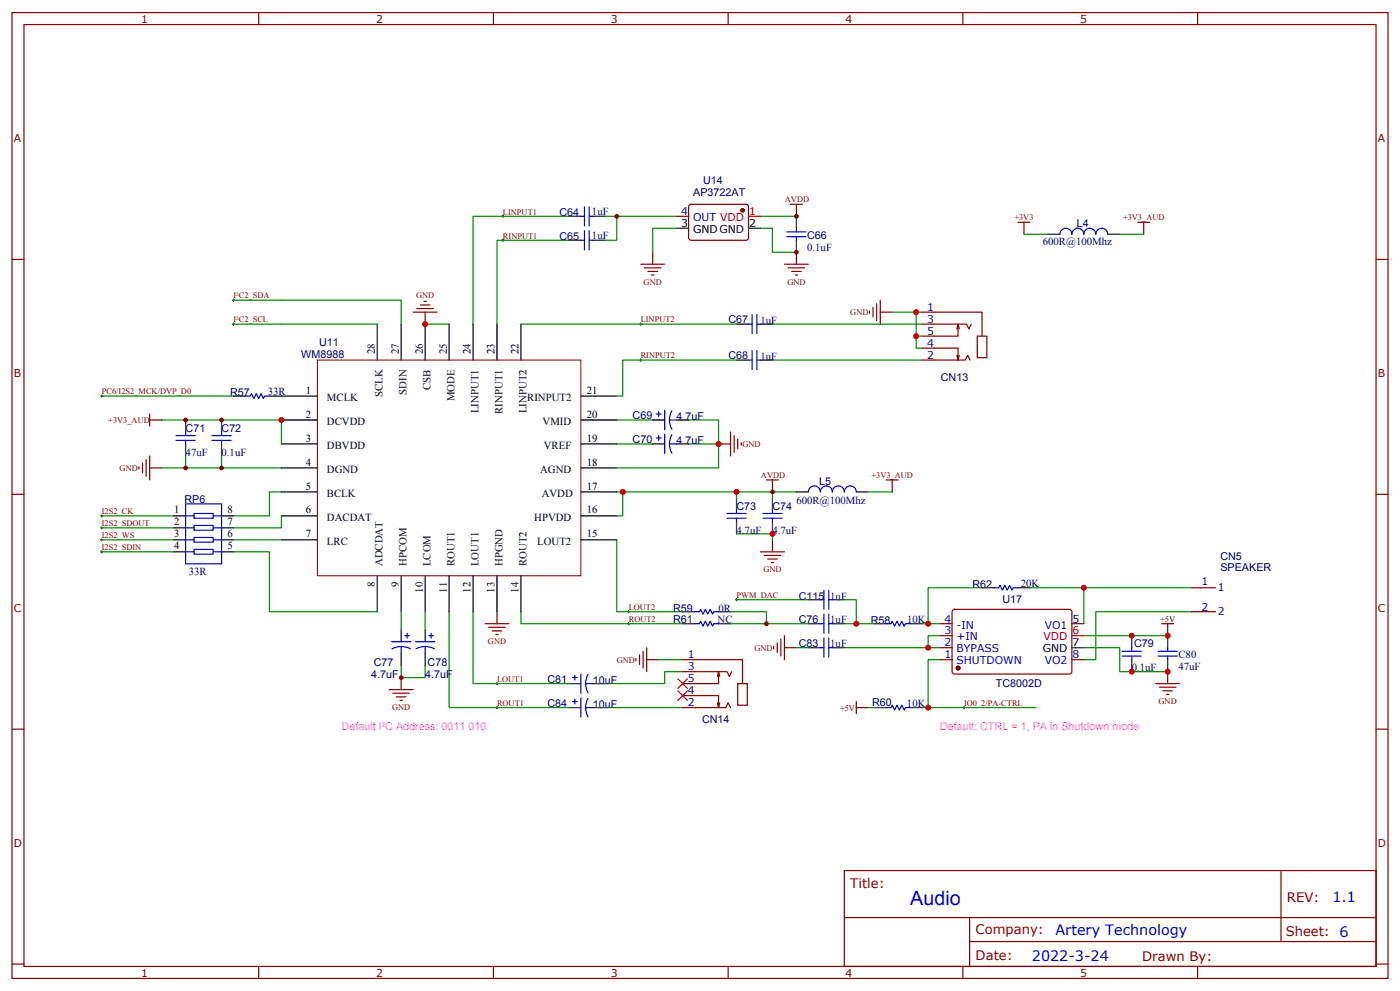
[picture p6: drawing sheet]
<svg xmlns="http://www.w3.org/2000/svg" width="412mm" height="292mm" viewBox="0 0 412 292" stroke-linecap="round" stroke-linejoin="round" font-family="sans-serif">
<g fill="none" stroke="#800000" stroke-width=".35">
<path d="M188.7 77.8h7.1M189.8 78.8h4.9M190.9 79.9h2.8M192.3 74.3v3.5M231.1 77.8h7M232.1 78.8h5M232.8 60.1h3.6M233.2 79.9h2.8M234.6 60.1v3.6M234.6 74.3v3.5M299.9 65.4h3.5M301.6 65.4v3.6"/>
<path d="M335.1 65.4h3.6M336.9 65.4v3.6M121.7 91.9h7.1M122.8 90.8h4.9M123.8 89.8h2.8M124.9 88.7h.7M125.2 91.9v3.5M191.9 81h.7M234.2 81h.7M256.1 91.5v.8M257.2 90.5v2.8M258.2 89.4v5"/>
<path d="M259.3 91.9h3.5M259.3 88.4v7M40.9 137.4v.7M42 136.3v2.9M43 135.3v4.9M44.1 137.8h3.5M44.1 123.6h3.5M44.1 121.9v3.5M44.1 134.2v7.1M211.7 130.7h3.5M215.2 127.2v7M216.3 128.2v5"/>
<path d="M217.3 129.3v2.8M218.4 130.4v.7M225.8 141.3h3.5M227.5 141.3v3.5M227.5 158.9v3.6M261.1 141.3h3.5M262.8 141.3v3.5M224 162.5h7.1M225.1 163.5h4.9M226.1 164.6h2.9M227.2 165.6h.7M118.2 199.5v3.5"/>
<path d="M142.9 183.6h7M143.9 184.7h5M145 185.7h2.8M146 186.8h.8M146.4 180.1v3.5M187.3 193.9v.7M188.4 192.8v2.8M189.4 191.7v5M190.5 190.7v7M190.5 194.2h3.5M227.9 190.3v.7M229 189.3v2.8"/>
<path d="M230 188.2v4.9M231.1 190.7h3.5M231.1 187.1v7.1M342.2 183.6h3.5M344 183.6v3.5M344 197.7v3.6M114.7 203h7M115.7 204.1h4.9M116.8 205.1h2.8M117.8 206.2h.7M252.2 208.3h3.6M252.2 206.6v3.5"/>
<path d="M340.4 201.3h7.1M341.5 202.3h4.9M342.5 203.4h2.9M343.6 204.4h.7"/>
</g>
<g fill="none" stroke="#000" stroke-width=".29">
<path d="M147.8 63.7h.7M147.8 70.7h.7M148.2 63.3v.7M148.2 70.4v.7M68.4 88.4h.7M68.4 95.4h.7M68.8 88v.7M68.8 95.1v.7M188.4 95.4h.7M188.7 95.1v.7M29.6 116.6h.7M30 116.2v.7"/>
<path d="M188.4 106h.7M188.7 105.7v.7M29.6 155.4h.7M29.6 158.9h.7M29.6 151.9h.7M30 151.5v.7M30 155v.8M30 158.6v.7M29.6 162.5h.7M30 162.1v.7M185.2 179.7v.7M216.6 176.6h.7"/>
<path d="M217 176.2v.7M184.9 180.1h.7M184.9 183.6h.7M185.2 183.3v.7M146 201.3h.8M146 208.3h.8M146.4 200.9v.7M146.4 208v.7M283.6 208.3h.7M284 208v.7"/>
</g>
<g fill="none" stroke="#008700" stroke-width=".35">
<path d="M167.6 63.7h-28.3v31.7M167.6 70.7h-21.2v24.7M178.2 63.7h21.1M181.7 63.7v7h-3.5M199.3 67.2h-7v7.1M224 67.2h3.5v7.1h7.1M224 63.7h10.6M301.6 69h7.1M329.8 69h7.1M68.8 88.4h49.4v7M68.8 95.4h42.3M125.2 95.4h7.1"/>
<path d="M153.5 95.4h63.5M227.5 95.4h44.1M262.8 91.9h8.8M269.9 91.9v7.1h1.7M269.9 99v3.5h1.7M30 116.6h38.8M217 106h-33.6v10.6h-1.7M227.5 106h44.1M47.6 123.6h35.3v7.1M47.6 137.8h35.3M54.7 134.2v3.6M65.3 134.2v3.6"/>
<path d="M181.7 130.7h10.6M181.7 123.6h10.6M202.8 123.6h8.9v7.1h-8.9M211.7 130.7v7.1h-30M30 155.4h21.2M30 158.9h21.2M30 151.9h21.2M68.8 158.9h14.1M82.9 151.9v3.5h-14.1M82.9 144.8h-3.5v7.1h-10.6M181.7 158.9v21.2h19.4M181.7 144.8h45.8"/>
<path d="M183.4 144.8v7.1h-1.7M217 157.2h10.5v1.7M217 144.8v1.8M227.5 144.8h7.1M227.5 144.8v1.8M255.8 144.8h7M30 162.5h21.2M68.8 162.5h10.6v17.6h31.7M217 176.6h21.1M248.7 176.6h3.5v7h-3.5M289.3 173h-15.9v10.6h3.5M303.4 173h15.9v10.6"/>
<path d="M319.3 173h31.7M118.2 196v3.5h7v-3.5M118.2 180.1v5.3M125.2 180.1v5.3M132.3 180.1v28.2h35.3M139.3 180.1v21.2h28.3M153.5 180.1v3.5h47.6M194 194.2h7.1M201.1 197.7h-5.3v3.6h-17.6M215.2 180.1h10.6v3.5M215.2 183.6h22.9M234.6 190.7h3.5"/>
<path d="M248.7 190.7h28.2M252.2 183.6h5.3M271.6 183.6h1.8M276.9 187.1h-3.5v3.6M276.9 194.2h-3.5v14.1M319.3 190.7h10.5v7h14.2M319.3 187.1h24.7M351 180.1h-28.2v14.1h-3.5M178.2 208.3h22.9M255.8 208.3h1.7M271.6 208.3h33.6"/>
</g>
<g fill="none" stroke="#000" stroke-width=".35">
<path d="M167.6 63.7h3.5M167.6 70.7h3.5M174.6 63.7h3.6M174.6 70.7h3.6M199.3 67.2h3.5M220.5 67.2h3.5M234.6 63.7v3.5M234.6 70.7v3.6M308.7 69h3.5M326.3 69h3.5M111.1 95.4v10.6M118.2 95.4v10.6"/>
<path d="M125.2 95.4v10.6M132.3 95.4v10.6M139.3 95.4v10.6M146.4 95.4v10.6M153.5 95.4v10.6M217 95.4h3.5M224 95.4h3.5M68.8 116.6h3.5M79.4 116.6h14.1M171.1 116.6h10.6M217 106h3.5M224 106h3.5"/>
<path d="M54.7 123.6v3.6M54.7 130.7v3.5M65.3 123.6v3.6M65.3 130.7v3.5M82.9 123.6h10.6M82.9 130.7h10.6M82.9 137.8h10.6M171.1 123.6h10.6M171.1 130.7h10.6M171.1 137.8h10.6M192.3 123.6h3.5M192.3 130.7h3.5"/>
<path d="M199.3 123.6h3.5M199.3 130.7h3.5M51.2 151.9h3.5M51.2 155.4h3.5M51.2 158.9h3.5M65.3 151.9h3.5M65.3 155.4h3.5M65.3 158.9h3.5M82.9 144.8h10.6M82.9 151.9h10.6M82.9 158.9h10.6M171.1 144.8h10.6"/>
<path d="M171.1 151.9h10.6M171.1 158.9h10.6M217 146.6v3.5M217 153.6v3.6M227.5 146.6v3.5M227.5 153.6v3.6M234.6 144.8h3.5M252.2 144.8h3.6M51.2 162.5h3.5M65.3 162.5h3.5M111.1 169.5v10.6M118.2 169.5v10.6"/>
<path d="M125.2 169.5v10.6M132.3 169.5v10.6M139.3 169.5v10.6M146.4 169.5v10.6M153.5 169.5v10.6M238.1 176.6h3.6M245.2 176.6h3.5M289.3 173h3.5M299.9 173h3.5M118.2 185.4v3.5M118.2 192.4v3.6M125.2 185.4v3.5"/>
<path d="M125.2 192.4v3.6M201.1 183.6h3.5M201.1 180.1h3.5M211.7 183.6h3.5M211.7 180.1h3.5M238.1 190.7h3.6M238.1 183.6h3.6M245.2 190.7h3.5M245.2 183.6h3.5M257.5 183.6h3.6M268.1 183.6h3.5M315.7 190.7h3.6"/>
<path d="M333.4 187.1v3.6M333.4 194.2v3.5M344 187.1v3.6M344 194.2v3.5M167.6 201.3h3.5M167.6 208.3h3.5M174.6 201.3h3.6M174.6 208.3h3.6M257.5 208.3h3.6M268.1 208.3h3.5"/>
</g>
<g fill="none" stroke="#00f" stroke-width=".35">
<path d="M171.1 63.7h1.1M171.1 70.7h1.1M172.2 60.9v5.6M172.2 67.9v5.7M173.6 63.7h1M173.6 70.7h1M173.6 60.9v5.6M173.6 67.9v5.7M231.8 69.7h5.6M231.8 68.3h5.6M234.6 67.2v1.1M234.6 69.7v1"/>
<path d="M312.2 69a1.76 1.76 0 0 1 1.8-1.8 1.76 1.76 0 0 1 1.7 1.8 1.76 1.76 0 0 1 1.8-1.8 1.76 1.76 0 0 1 1.8 1.8 1.76 1.76 0 0 1 1.7-1.8 1.76 1.76 0 0 1 1.8 1.8 1.76 1.76 0 0 1 1.8-1.8 1.76 1.76 0 0 1 1.7 1.8M220.5 95.4h1M221.5 92.6v5.6M223 95.4h1M223 92.6v5.6M72.3 116.6h1.4l.4-.7 .7 1.4 .7-1.4 .7 1.4 .7-1.4 .7 1.4 .4-.7h1.4M220.5 106h1M221.5 103.2v5.6M223 106h1M223 103.2v5.6M51.9 128.2h5.6M51.9 129.6h5.6"/>
<path d="M54.7 127.2v1M54.7 129.6v1.1M62.4 128.2h5.7M62.4 129.6h5.7M65.3 127.2v1M65.3 129.6v1.1M193.3 121.9h1.4M193.3 128.9h1.4M194 121.2v1.4M194 128.2v1.4M195.8 120.8v5.7M195.8 127.9v5.6"/>
<path d="M197.2 123.6l.2 1.5 .5 1.3M197.2 130.7l.2 1.4 .5 1.3M197.2 123.6h2.1M197.2 130.7h2.1M197.9 120.9l-.5 1.3-.2 1.4M197.9 128l-.5 1.3-.2 1.4M54.7 148.3h10.6v17.7h-10.6zM54.7 151.9h2.4M54.7 155.4h2.4M54.7 158.9h2.4M57.1 151.2h5.7v1.4h-5.7zM57.1 154.7h5.7v1.4h-5.7z"/>
<path d="M57.1 158.2h5.7v1.4h-5.7zM62.8 151.9h2.5M62.8 155.4h2.5M62.8 158.9h2.5M214.1 152.6h5.7M214.1 151.2h5.7M217 150.1v1.1M217 152.6v1M224.7 152.6h5.7M224.7 151.2h5.7M227.5 150.1v1.1M227.5 152.6v1"/>
<path d="M238.1 144.8a1.76 1.76 0 0 1 1.8-1.7 1.76 1.76 0 0 1 1.8 1.7 1.76 1.76 0 0 1 1.7-1.7 1.76 1.76 0 0 1 1.8 1.7 1.76 1.76 0 0 1 1.7-1.7 1.76 1.76 0 0 1 1.8 1.7 1.76 1.76 0 0 1 1.8-1.7 1.76 1.76 0 0 1 1.7 1.7M54.7 162.5h2.4M57.1 161.7h5.7v1.5h-5.7zM62.8 162.5h2.5M241.7 176.6h1M242.7 173.7v5.7M244.1 173.7v5.7M244.1 176.6h1.1M292.8 173h1.4l.4-.7 .7 1.4 .7-1.4 .7 1.4 .7-1.4 .7 1.4 .3-.7h1.5M115.4 188.9h5.6M118.2 190.3l1.4 .2 1.3 .5M118.2 190.3l-1.4 .2-1.4 .5"/>
<path d="M118.2 190.3v2.1M119.2 187.1h1.4M119.9 186.4v1.5M122.4 188.9h5.7M125.2 190.3l1.4 .2 1.4 .5M125.2 190.3l-1.4 .2-1.3 .5M125.2 190.3v2.1M126.3 187.1h1.4M127 186.4v1.5M168.6 199.5h1.4M169.3 198.8v1.4M171.1 198.4v5.7"/>
<path d="M173.2 198.5l-.5 1.3-.2 1.5M204.6 180.1h1.4l.4-.7 .7 1.4 .7-1.4 .7 1.4 .7-1.4 .7 1.4 .4-.7h1.4M204.6 183.6h1.4l.4-.7 .7 1.4 .7-1.4 .7 1.4 .7-1.4 .7 1.4 .4-.7h1.4M241.7 190.7h1M241.7 183.6h1M242.7 180.8v5.6M242.7 187.9v5.6M244.1 180.8v5.6M244.1 187.9v5.6M244.1 190.7h1.1M244.1 183.6h1.1M261.1 183.6h1.4l.3-.7 .7 1.4 .7-1.4 .7 1.4 .7-1.4 .7 1.4 .4-.7h1.4"/>
<path d="M330.6 193.1h5.6M330.6 191.7h5.6M333.4 190.7v1M333.4 193.1v1.1M341.1 193.1h5.7M341.1 191.7h5.7M344 190.7v1M344 193.1v1.1M168.6 206.6h1.4M169.3 205.8v1.5M171.1 205.5v5.6M172.5 201.3l.2 1.4 .5 1.3"/>
<path d="M172.5 208.3l.2 1.4 .5 1.4M172.5 201.3h2.1M172.5 208.3h2.1M173.2 205.6l-.5 1.3-.2 1.4M261.1 208.3h1.4l.3-.7 .7 1.4 .7-1.4 .7 1.4 .7-1.4 .7 1.4 .4-.7h1.4"/>
</g>
<g fill="none" stroke="#870000" stroke-width=".35">
<path d="M3.5 3.7h405.4v284.3h-405.4zM7.1 7.2h398.2v277.3h-398.2zM76.2 3.7v3.5M145.3 3.7v3.5M214.5 3.7v3.5M283.6 3.7v3.5M352.8 3.7v3.5M3.5 76.4h3.6M199.3 63.7h3.5M203.1 60.4l.5-.3 16.5 .1 .4 .7-.1 9.4-.6 .4h-16.5l-.5-.7v-9.1zM405.3 76.4h3.6M271.6 95.4h13.1l.7 1.4 .7-1.4"/>
<path d="M271.6 91.9h17.7v7.1M281.9 96.8l.3-1.4v3.6h-10.6M282.2 95.4l.4 1.4M287.9 99h2.8v6.3h-2.8zM271.6 102.5h10.6v3.5l-.3-1.4M271.6 106h12.7l.7-1.4 .7 1.4M282.6 104.6l-.4 1.4M3.5 145.5h3.6M405.3 145.5h3.6M280.7 179.6l.5-.2h34.1l.4 .7v17.9l-.7 .4h-34.1l-.4-.7v-17.6zM351 173h7.1M201.1 197.7h13l.7 1.4 .7-1.4"/>
<path d="M201.1 194.2h17.6v7.1M211.3 199.1l.4-1.4v3.6h-10.6M211.7 197.7l.3 1.4M276.9 194.2h3.6M276.9 190.7h3.6M276.9 187.1h3.6M276.9 183.6h3.6M315.7 194.2h3.6M315.7 183.6h3.6M351 180.1h7.1M3.5 214.7h3.6M201.1 204.8h10.6v3.5l-.4-1.4"/>
<path d="M201.1 208.3h12.7l.7-1.4 .7 1.4M212 206.9l-.3 1.4M217.3 201.3h2.8v6.3h-2.8zM405.3 214.7h3.6M248.7 256.3h156.6v28.2h-156.6zM377.3 256.3v20.9M248.7 270.1h156.5M285.6 277.2h119.6M285.6 270.1v14.2M3.5 283.8h3.6M76.2 284.5v3.5M145.3 284.5v3.5"/>
<path d="M214.5 284.5v3.5M283.6 284.5v3.5M352.8 284.5v3.5M405.3 283.8h3.6"/>
</g>
<g fill="#870000" stroke="#870000" stroke-width=".35">
<circle cx="282.2" cy="196.7" r=".53"/>
<circle cx="218.7" cy="61.9" r=".53"/>
</g>
<path d="M220.5 63.7h3.5M199.7 199.8l2.8 2.9M202.5 199.8l-2.8 2.9M315.7 187.1h3.6M199.7 203.4l2.8 2.8M202.5 203.4l-2.8 2.8" fill="none" stroke="#f00" stroke-width=".35"/>
<path d="M93.5 106h77.6v63.5h-77.6z" fill="none" stroke="#800000" stroke-width=".29"/>
<g fill="#800000">
<circle cx="54.7" cy="137.8" r=".71"/>
<circle cx="54.7" cy="123.6" r=".71"/>
<circle cx="65.3" cy="137.8" r=".71"/>
<circle cx="65.3" cy="123.6" r=".71"/>
<circle cx="118.2" cy="199.5" r=".71"/>
<circle cx="181.7" cy="63.7" r=".71"/>
<circle cx="227.5" cy="144.8" r=".71"/>
<circle cx="225.8" cy="183.6" r=".71"/>
<circle cx="234.6" cy="63.7" r=".71"/>
</g>
<g fill="#c00">
<circle cx="269.9" cy="91.9" r=".88"/>
<circle cx="269.9" cy="99" r=".88"/>
<circle cx="273.4" cy="190.7" r=".88"/>
<circle cx="227.5" cy="157.2" r=".88"/>
<circle cx="217" cy="144.8" r=".88"/>
<circle cx="82.9" cy="123.6" r=".88"/>
<circle cx="125.2" cy="95.4" r=".88"/>
</g>
<circle cx="234.6" cy="74.3" r=".71" fill="#800000"/>
<g fill="#c00">
<circle cx="211.7" cy="130.7" r=".88"/>
<circle cx="183.4" cy="144.8" r=".88"/>
<circle cx="333.4" cy="187.1" r=".88"/>
<circle cx="333.4" cy="197.7" r=".88"/>
<circle cx="273.4" cy="183.6" r=".88"/>
<circle cx="252.2" cy="183.6" r=".88"/>
<circle cx="273.4" cy="208.3" r=".88"/>
<circle cx="344" cy="187.1" r=".88"/>
<circle cx="344" cy="197.7" r=".88"/>
<circle cx="319.3" cy="173" r=".88"/>
</g>
<text font-size="5.8" fill="#00f" x="268.1" y="266.5">Audio</text>
<g font-size="4.2" fill="#00f">
<text x="392.5" y="265.6">1.1</text>
<text x="310.9" y="275.1">Artery Technology</text>
<text x="304" y="282.9">2022-3-24</text>
</g>
<g font-size="3.9" fill="#800">
<text x="250.5" y="261.3">Title:</text>
<text x="379.1" y="265.6">REV:</text>
<text x="287.4" y="275.1">Company:</text>
<text x="378.7" y="275.7">Sheet: 6</text>
<text x="287.4" y="282.8">Date:</text>
<text x="336.4" y="282.8">Drawn By:</text>
</g>
<g font-size="3.2" fill="#800">
<text x="41.6" y="6.7">1</text>
<text x="110.8" y="6.7">2</text>
<text x="179.9" y="6.7">3</text>
<text x="249.1" y="6.7">4</text>
<text x="318.2" y="6.7">5</text>
<text x="4.1" y="41.8">A</text>
<text x="405.9" y="41.8">A</text>
<text x="4.1" y="110.9">B</text>
<text x="405.9" y="110.9">B</text>
<text x="4.1" y="180.1">C</text>
<text x="405.9" y="180.1">C</text>
<text x="4.1" y="249.2">D</text>
<text x="405.9" y="249.2">D</text>
<text x="41.6" y="287.5">1</text>
<text x="110.8" y="287.5">2</text>
<text x="179.9" y="287.5">3</text>
<text x="249.1" y="287.5">4</text>
<text x="318.2" y="287.5">5</text>
</g>
<g font-size="3.2" fill="#000080">
<text x="204.2" y="57.8">AP3722AT</text>
<text x="207.1" y="54.3">U14</text>
<text x="164.8" y="63.6">C64</text>
<text x="174.4" y="63.4">1uF</text>
<text x="164.8" y="70.7">C65</text>
<text x="174.4" y="70.4">1uF</text>
<text x="237.8" y="70.4">C66</text>
<text x="317.2" y="66.9">L4</text>
<text x="237.8" y="73.9">0.1uF</text>
<text x="307.2" y="72.2">600R@100Mhz</text>
<text x="214.6" y="95.1">C67</text>
<text x="224" y="95.4">1uF</text>
<text x="94" y="101.9">U11</text>
<text x="88.8" y="105.4">WM8988</text>
<text x="214.6" y="105.7">C68</text>
<text x="224" y="106">1uF</text>
<text x="277.2" y="112.2">CN13</text>
<text x="67.8" y="116.6">R57</text>
<text x="78.9" y="116.2">33R</text>
<text x="186.4" y="123.3">C69</text>
<text x="199.3" y="123.6">4.7uF</text>
<text x="54.7" y="127.2">C71</text>
<text x="65.3" y="127.2">C72</text>
<text x="186.4" y="130.4">C70</text>
<text x="199.3" y="130.7">4.7uF</text>
<text x="54.7" y="134.2">47uF</text>
<text x="65.3" y="134.2">0.1uF</text>
<text x="241.3" y="142.7">L5</text>
<text x="54.3" y="148">RP6</text>
<text x="234.6" y="148.3">600R@100Mhz</text>
<text x="217" y="150.1">C73</text>
<text x="227.5" y="150.1">C74</text>
<text x="217" y="157.2">4.7uF</text>
<text x="227.5" y="157.2">4.7uF</text>
<text x="359.5" y="164.9">CN5</text>
<text x="55.6" y="169.4">33R</text>
<text x="286.5" y="173">R62</text>
<text x="300.7" y="172.9">20K</text>
<text x="359.5" y="168.1">SPEAKER</text>
<text x="235.3" y="176.5">C115</text>
<text x="244.6" y="176.5">1uF</text>
<text x="295.3" y="177.6">U17</text>
<text x="198.3" y="180">R59</text>
<text x="198.3" y="183.6">R61</text>
<text x="211.4" y="183.6">NC</text>
<text x="211.6" y="180">0R</text>
<text x="235.3" y="183.6">C76</text>
<text x="244.6" y="183.6">1uF</text>
<text x="256.5" y="183.6">R58</text>
<text x="267.2" y="183.5">10K</text>
<text x="235.3" y="190.6">C83</text>
<text x="244.6" y="190.6">1uF</text>
<text x="334.1" y="190.6">C79</text>
<text x="110.1" y="195.9">C77</text>
<text x="126" y="195.9">C78</text>
<text x="333.4" y="197.7">0.1uF</text>
<text x="347.1" y="197.4">47uF</text>
<text x="347.1" y="193.9">C80</text>
<text x="109.4" y="199.5">4.7uF</text>
<text x="125.2" y="199.5">4.7uF</text>
<text x="161.2" y="201.2">C81</text>
<text x="174.6" y="201.3">10uF</text>
<text x="293.3" y="202.3">TC8002D</text>
<text x="161.2" y="208.3">C84</text>
<text x="174.6" y="208.3">10uF</text>
<text x="256.9" y="208">R60</text>
<text x="267.2" y="208.2">10K</text>
<text x="206.8" y="212.8">CN14</text>
</g>
<g font-size="3.2" fill="#00f">
<text x="200.7" y="63.3">4</text>
<text x="204.2" y="65.1">OUT VDD</text>
<text x="273.1" y="95.1">3</text>
<text x="273.1" y="91.5">1</text>
<text x="273.1" y="98.6">5</text>
<text x="273.1" y="102.1">4</text>
<text x="273.1" y="105.7">2</text>
<text x="353.9" y="172.3">1</text>
<text x="353.9" y="179.7">2</text>
<text x="358.8" y="174.1">1</text>
<text x="278.3" y="183.3">4</text>
<text x="281.8" y="185">-IN</text>
<text x="307.7" y="185">VO1</text>
<text x="315.9" y="183.3">5</text>
<text x="358.8" y="181.2">2</text>
<text x="278.3" y="190.3">2</text>
<text x="278.3" y="186.8">3</text>
<text x="281.8" y="188.6">+IN</text>
<text x="202.6" y="197.4">3</text>
<text x="202.6" y="193.9">1</text>
<text x="278.3" y="193.8">1</text>
<text x="281.8" y="195.6">SHUTDOWN</text>
<text x="281.8" y="192.1">BYPASS</text>
<text x="307.7" y="195.6">VO2</text>
<text x="315.9" y="193.8">8</text>
<text x="202.6" y="200.9">5</text>
<text x="202.6" y="204.4">4</text>
<text x="202.6" y="208">2</text>
</g>
<g font-size="3.2" fill="#f00">
<text x="220.7" y="63.3">1</text>
<text x="307.4" y="188.6">VDD</text>
<text x="315.9" y="186.8">6</text>
</g>
<g font-size="3.2">
<text x="200.7" y="66.8">3</text>
<text x="204.2" y="68.6">GNDGND</text>
<text x="220.7" y="66.8">2</text>
<text x="110.4" y="104.2" transform="rotate(-90 110.4 104.2)">28</text>
<text x="117.5" y="104.2" transform="rotate(-90 117.5 104.2)">27</text>
<text x="124.5" y="104.2" transform="rotate(-90 124.5 104.2)">26</text>
<text x="131.6" y="104.2" transform="rotate(-90 131.6 104.2)">25</text>
<text x="138.6" y="104.2" transform="rotate(-90 138.6 104.2)">24</text>
<text x="145.7" y="104.2" transform="rotate(-90 145.7 104.2)">23</text>
<text x="152.8" y="104.2" transform="rotate(-90 152.8 104.2)">22</text>
<text x="90.1" y="115.9">1</text>
<text x="96.3" y="118.2">MCLK</text>
<text x="112.7" y="116.9" transform="rotate(-90 112.7 116.9)">SCLK</text>
<text x="119.8" y="116.2" transform="rotate(-90 119.8 116.2)">SDIN</text>
<text x="126.8" y="114.8" transform="rotate(-90 126.8 114.8)">CSB</text>
<text x="133.9" y="118.2" transform="rotate(-90 133.9 118.2)">MODE</text>
<text x="155.3" y="118.2">RINPUT2</text>
<text x="172.9" y="115.9">21</text>
<text x="90.1" y="122.9">2</text>
<text x="96.3" y="125.2">DCVDD</text>
<text x="140.9" y="121.7" transform="rotate(-90 140.9 121.7)">LINPUT1</text>
<text x="148" y="121.8" transform="rotate(-90 148 121.8)">RINPUT1</text>
<text x="155" y="121.7" transform="rotate(-90 155 121.7)">LINPUT2</text>
<text x="159.8" y="125.2">VMID</text>
<text x="172.9" y="122.9">20</text>
<text x="90.1" y="130">3</text>
<text x="172.9" y="130">19</text>
<text x="90.1" y="137.1">4</text>
<text x="96.3" y="132.3">DBVDD</text>
<text x="160.2" y="132.3">VREF</text>
<text x="172.9" y="137.1">18</text>
<text x="96.3" y="139.3">DGND</text>
<text x="159.1" y="139.3">AGND</text>
<text x="90.1" y="144.1">5</text>
<text x="96.3" y="146.4">BCLK</text>
<text x="159.6" y="146.4">AVDD</text>
<text x="172.9" y="144.1">17</text>
<text x="51.3" y="154.7">2</text>
<text x="51.3" y="151.2">1</text>
<text x="67" y="151.2">8</text>
<text x="67" y="154.7">7</text>
<text x="90.1" y="151.2">6</text>
<text x="96.3" y="153.5">DACDAT</text>
<text x="157.4" y="153.5">HPVDD</text>
<text x="172.9" y="151.2">16</text>
<text x="51.3" y="158.2">3</text>
<text x="51.3" y="161.7">4</text>
<text x="67" y="158.2">6</text>
<text x="67" y="161.7">5</text>
<text x="90.1" y="158.2">7</text>
<text x="96.3" y="160.5">LRC</text>
<text x="158.2" y="160.5">LOUT2</text>
<text x="172.9" y="158.2">15</text>
<text x="112.7" y="166.7" transform="rotate(-90 112.7 166.7)">ADCDAT</text>
<text x="119.8" y="166.7" transform="rotate(-90 119.8 166.7)">HPCOM</text>
<text x="126.8" y="166.7" transform="rotate(-90 126.8 166.7)">LCOM</text>
<text x="133.9" y="166.7" transform="rotate(-90 133.9 166.7)">ROUT1</text>
<text x="140.9" y="166.7" transform="rotate(-90 140.9 166.7)">LOUT1</text>
<text x="148" y="166.7" transform="rotate(-90 148 166.7)">HPGND</text>
<text x="155" y="166.7" transform="rotate(-90 155 166.7)">ROUT2</text>
<text x="110.4" y="172.9" transform="rotate(-90 110.4 172.9)">8</text>
<text x="117.5" y="172.9" transform="rotate(-90 117.5 172.9)">9</text>
<text x="124.5" y="174.4" transform="rotate(-90 124.5 174.4)">10</text>
<text x="131.6" y="174.4" transform="rotate(-90 131.6 174.4)">11</text>
<text x="138.6" y="174.4" transform="rotate(-90 138.6 174.4)">12</text>
<text x="145.7" y="174.4" transform="rotate(-90 145.7 174.4)">13</text>
<text x="152.8" y="174.4" transform="rotate(-90 152.8 174.4)">14</text>
<text x="315.9" y="190.3">7</text>
<text x="307.1" y="192.1">GND</text>
</g>
<g font-size="3.2" fill="#f0f">
<text x="100.6" y="215">Default I C Address: 0011 010</text>
<text x="276.9" y="215">Default: CTRL = 1, PA in Shutdown mode</text>
</g>
<g font-size="2.5" fill="#800000">
<text x="231.2" y="59.5">AVDD</text>
<text x="148.2" y="63.2">LINPUT1</text>
<text x="298.8" y="64.8">+3V3</text>
<text x="330.8" y="64.8">+3V3_AUD</text>
<text x="148.2" y="70.2">RINPUT1</text>
<text x="189.6" y="83.9">GND</text>
<text x="231.9" y="83.9">GND</text>
<text x="68.8" y="87.9">I C2_SDA</text>
<text x="122.6" y="87.7">GND</text>
<text x="68.8" y="94.9">I C2_SCL</text>
<text x="188.7" y="94.9">LINPUT2</text>
<text x="250.5" y="92.8">GND</text>
<text x="188.7" y="105.5">RINPUT2</text>
<text x="30" y="116.1">PC6/I2S2_MCK/DVP_D0</text>
<text x="31.9" y="124.6">+3V3_AUD</text>
<text x="218.7" y="131.7">GND</text>
<text x="35.2" y="138.7">GND</text>
<text x="224.2" y="140.7">AVDD</text>
<text x="256.7" y="140.7">+3V3_AUD</text>
<text x="30" y="154.9">I2S2_SDOUT</text>
<text x="30" y="151.4">I2S2_CK</text>
<text x="30" y="162">I2S2_SDIN</text>
<text x="30" y="158.4">I2S2_WS</text>
<text x="224.9" y="168.5">GND</text>
<text x="185.2" y="179.6">LOUT2</text>
<text x="217" y="176.1">PWM_DAC</text>
<text x="185.2" y="183.1">ROUT2</text>
<text x="341.8" y="183">+5V</text>
<text x="143.7" y="189.7">GND</text>
<text x="222.2" y="191.6">GND</text>
<text x="181.7" y="195.1">GND</text>
<text x="146.4" y="200.8">LOUT1</text>
<text x="115.5" y="209.1">GND</text>
<text x="146.4" y="207.8">ROUT1</text>
<text x="247.5" y="209.2">+5V</text>
<text x="284" y="207.8">IO0_2/PA-CTRL</text>
<text x="341.3" y="207.3">GND</text>
</g>
<text font-size="1.9" fill="#f0f" x="112.5" y="214">2</text>
<g font-size="1.4" fill="#800000">
<text x="69.6" y="87.1">2</text>
<text x="69.6" y="94.1">2</text>
</g>
</svg>
